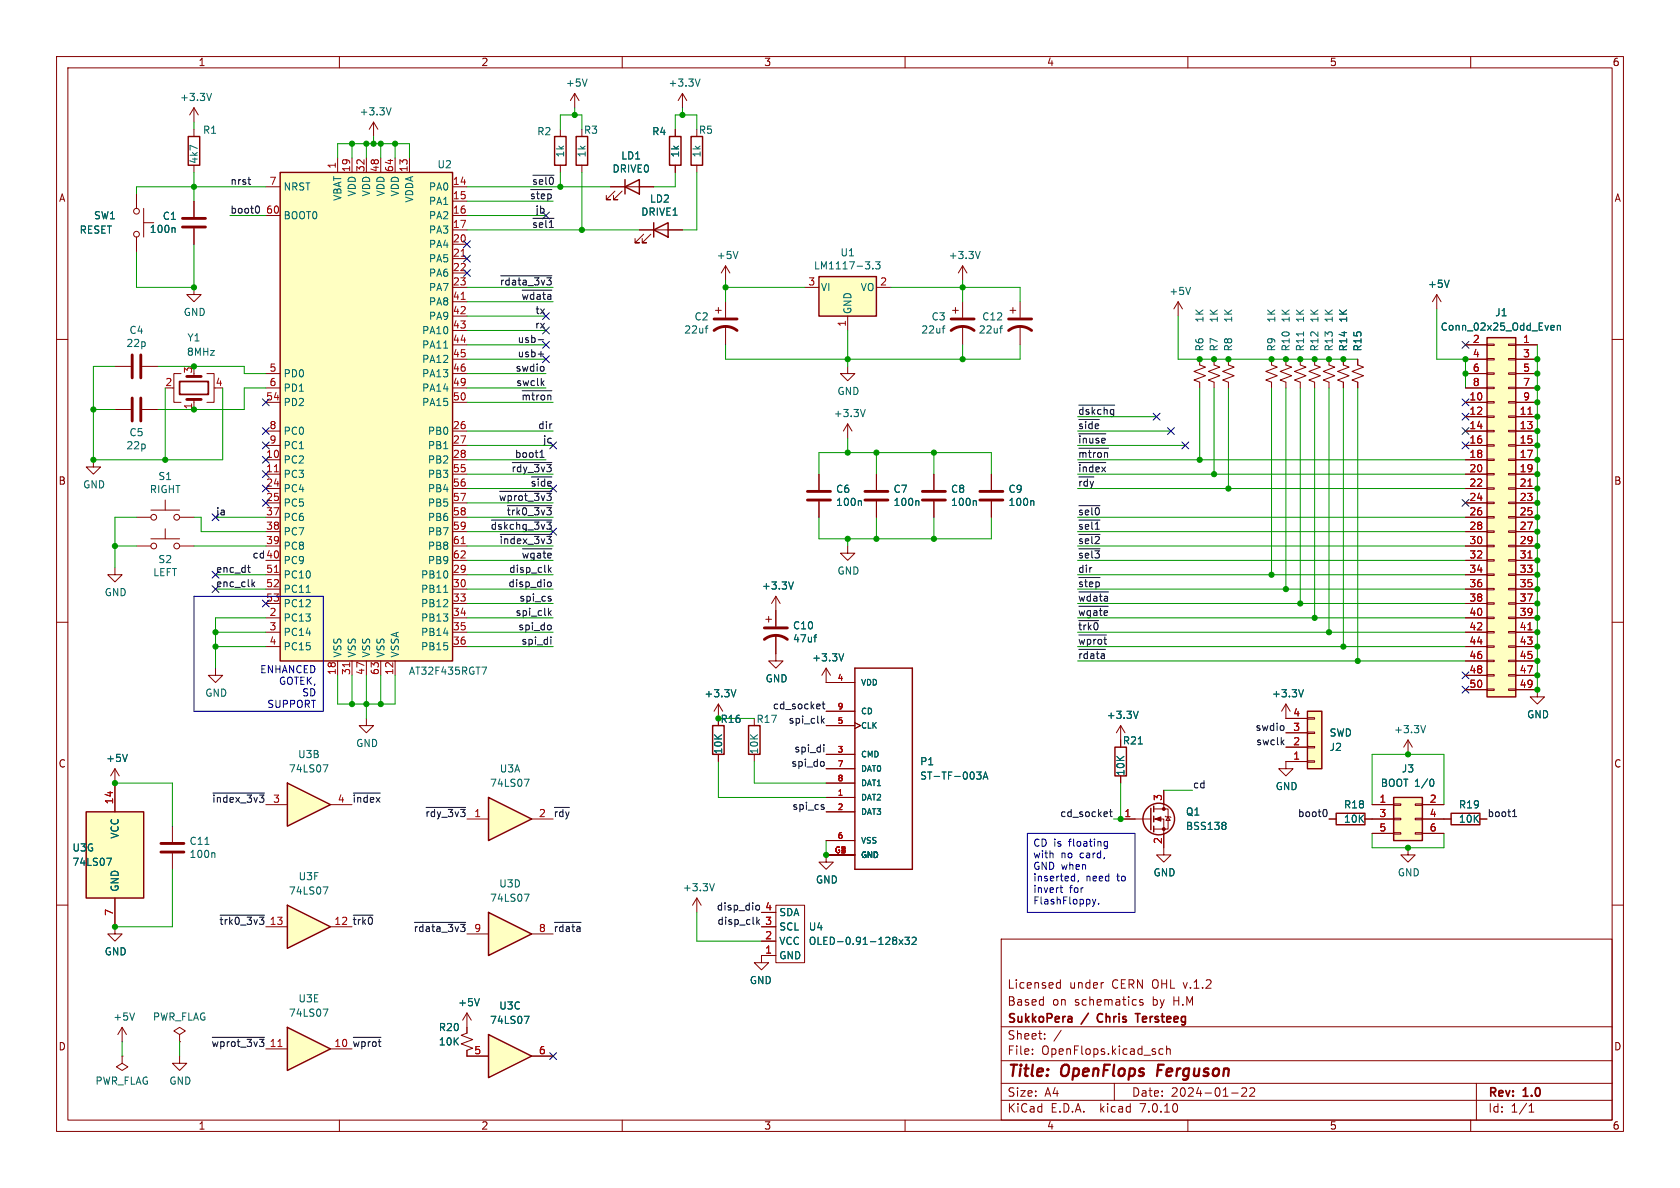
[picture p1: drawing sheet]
<svg xmlns="http://www.w3.org/2000/svg" width="297mm" height="210mm" viewBox="0 0 297 210" stroke-linecap="round" stroke-linejoin="round" font-family="sans-serif">
<g fill="none" stroke="#840000" stroke-width=".18">
<path d="M10 10h277v190h-277zM12 12h273v186h-273zM60 10v2M110 10v2M160 10v2M210 10v2M260 10v2M119.4 22.9v1.2M119.4 29.2v1.3M123.2 29.2v1.3M10 60h2M113 40.6h7.6"/>
<path d="M113.8 41.4l-1.5 1.5h.7h-.7v-.7M115.1 41.4l-1.6 1.5h.8h-.8v-.7M126.5 54.9h1M127 54.4v1M128.3 53.3v2.8M128.3 57.7v3.3M142.2 50.8h2.6M149.9 55.9v2.5M154.9 50.8h2.6M285 60h2M24.1 96.5h2.6M26.7 95.3h5"/>
<path d="M29.2 93.5v1.8M31.7 96.5h2.6M10 110h2M285 110h2M10 160h2M285 160h2M177 166h108v32h-108zM186.9 174.6h.6M186.9 173.8h.6M187.5 173.2v1.5M195 173.7h.1M202 176.8l-.3-.1-.2 .2v.2l.5 .2v.3h-.5"/>
<path d="M21.6 186.7v1.3l1 .6-1 .6-1-.6 1-.6M21.6 186.7h.1M21.6 181.6l-.8 1.3M21.6 181.6v2.6M21.6 181.6l.8 1.3M31.7 186.7v1.3h1.3l-1.3 1.2-1.2-1.2h1.2M31.7 182.9l1.1-.7-1.1-.6-1 .6 1 .7v1.3M31.7 184.2h.1M60 198v2M110 198v2M160 198v2M177 194.5h108"/>
<path d="M177 191.5h108M177 187.5h108M177 181.5h108M182.5 186.3v.1M182.5 185.5v.1M184.7 183.6v.1M184.7 182.8v.1M187.6 182.1l-1.3 2M197 191.5v3M205.6 185.5l-.4-.1-.3 .3v.4l.1 .2h.6M206.2 185.5l.3-.1 .3 .1 .1 .9M206.2 184.9v1.5"/>
<path d="M210 198v2M217.7 193.2h1.2M219.5 192.4l.6-.1 .2 .1 .1 .3-.9 1.1h.9M221 192.4l.5-.1 .2 .1 .1 .3-.9 1.1h.9M260 198v2M261 191.5v6.5M270.3 196.6h.9M270.3 195.5l.4-.4v1.5"/>
<circle cx="27.2" cy="96.5" r=".51"/>
<circle cx="31.2" cy="96.5" r=".51"/>
</g>
<path d="M204.8 188.2l-.3 2" fill="none" stroke="#840000" stroke-width=".4"/>
<path d="M189.4 179.8l.1 .9M194.1 179.4l-.1 .4 .1 .7M200.7 179.2h.9M201.1 179.2v1.5M189.5 180.6l-.2 .1M189.5 180l-.2 .1" fill="none" stroke="#840000" stroke-width=".3"/>
<path d="M115.6 39.4v2.5M118.4 24.1h2v5.1h-2zM122.2 24.1h2v5.1h-2zM115.6 40.6l2.5-1.2v2.5zM144.8 48.9h10.1v7h-10.1z" fill="none" stroke="#840000" stroke-width=".25"/>
<path d="M124.7 58h.4M125.1 57.6l-.2 .1M154.3 47.4v.1M154.8 46.3h.8l-.4 .5 .3 .1v.5l-.2 .1-.5-.1M23.8 179.1l-.4 1.2" fill="none" stroke="#006464" stroke-width=".18"/>
<path d="M126.2 58.4a3.3 3.3 0 0 1 4.1 0M126.2 56.4h4.1" fill="none" stroke="#840000" stroke-width=".51"/>
<path d="M144.8 48.9h10.1v7h-10.1z" fill="#ffffc2" stroke="#ffffc2" stroke-width=".18"/>
<path d="M50.8 181.6l7.6 3.8-7.6 3.8z" fill="#ffffc2"/>
<path d="M110.5 33l2.5-1.2v2.5zM110.5 31.8v2.5M50.8 181.6l7.6 3.8-7.6 3.8z" fill="none" stroke="#840000" stroke-width=".25"/>
<g fill="none" stroke="#840000" stroke-width=".18">
<path d="M107.9 33h7.7M108.7 33.8l-1.5 1.5h.7h-.7v-.8M110 33.8l-1.5 1.5h.7h-.7v-.8M34.3 50.8v1.3h1.3l-1.3 1.2-1.3-1.2h1.3M20.3 72.4h2.8M25.1 72.4h2.8M149.9 74.9l-.8 1.3M149.9 74.9v2.6M149.9 74.9l.7 1.3M16.5 81.3v1.3h1.3l-1.3 1.2-1.3-1.2h1.3M144.8 83.8v2.8M144.8 88.6v2.8"/>
<path d="M154.9 83.8v2.8M154.9 88.6v2.8M165.1 83.8v2.8M165.1 88.6v2.8M64.8 127v1.3h1.2l-1.2 1.2-1.3-1.2h1.3M47 185.4h3.8M58.4 185.4h3.8"/>
</g>
<path d="M49.1 185h.8" fill="none" stroke="#a90000" stroke-width=".18"/>
<path d="M153 72.4l-.5 1.3M152.1 88.5l.2 .2v.7M162.3 88.5l.1 .2v.7M172.4 88.5l.2 .2v.7M57.1 178.4h.9l-.6 1.2" fill="none" stroke="#006464" stroke-width=".18"/>
<path d="M23.4 70.4v4M24.9 70.4v4M142.7 88.4h4.1M142.7 86.9h4.1M152.9 88.4h4.1M152.9 86.9h4.1M163.1 88.4h4M163.1 86.9h4" fill="none" stroke="#840000" stroke-width=".51"/>
<path d="M86.4 182.9l7.6 3.8-7.6 3.8z" fill="#ffffc2"/>
<path d="M86.4 182.9l7.6 3.8-7.6 3.8z" fill="none" stroke="#840000" stroke-width=".25"/>
<path d="M120.6 16.5l-.7 1.3M120.6 16.5v2.6M120.6 16.5l.8 1.3M82.5 186.7h3.9M94 186.7h3.8" fill="none" stroke="#840000" stroke-width=".18"/>
<path d="M123.8 14l-.5 1.2M92.7 179.6h.8l-.5 1.3" fill="none" stroke="#006464" stroke-width=".18"/>
<path d="M86.4 141l7.6 3.8-7.6 3.8z" fill="#ffffc2"/>
<path d="M49.5 30.5h30.5v86.3h-30.5zM98 24.1h2.1v5.1h-2.1zM86.4 141l7.6 3.8-7.6 3.8z" fill="none" stroke="#840000" stroke-width=".25"/>
<g fill="none" stroke="#840000" stroke-width=".18">
<path d="M24.1 34.3v2.5M25.4 39.4h1.8M25.4 36.8v5.1M47 33h2.5M47 38.1h2.5M59.7 27.9v2.6M62.2 27.9v2.6M64.8 27.9v2.6M67.3 27.9v2.6M69.8 27.9v2.6M72.4 27.9v2.6M80 33h2.5"/>
<path d="M80 35.6h2.5M80 38.1h2.5M99.1 22.9v1.2M99.1 29.2v1.3M24.1 41.9v2.6M80 40.6h2.5M80 43.2h2.5M80 45.7h2.5M80 48.3h2.5M80 50.8h2.5M80 53.3h2.5M80 55.9h2.5"/>
<path d="M80 58.4h2.5M128.3 47l-.8 1.3M128.3 47v2.5M128.3 47l.7 1.3M47 76.2h2.5M47 78.7h2.5M47 66h2.5M47 68.6h2.5M47 71.1h2.5M80 76.2h2.5M80 78.7h2.5M80 61h2.5"/>
<path d="M80 63.5h2.5M80 66h2.5M80 68.6h2.5M80 71.1h2.5M149.9 64.8v1.2h1.2l-1.2 1.3-1.3-1.3h1.3M47 81.3h2.5M47 83.8h2.5M47 86.4h2.5M47 88.9h2.5M47 91.4h2.5M47 94h2.5M47 96.5h2.5"/>
<path d="M47 99.1h2.5M80 81.3h2.5M80 83.8h2.5M80 86.4h2.5M80 88.9h2.5M80 91.4h2.5M80 94h2.5M80 96.5h2.5M80 99.1h2.5M47 109.2h2.5M47 101.6h2.5M47 111.8h2.5"/>
<path d="M47 104.1h2.5M47 106.7h2.5M47 114.3h2.5M59.7 116.8v2.6M62.2 116.8v2.6M64.8 116.8v2.6M67.3 116.8v2.6M69.8 116.8v2.6M80 109.2h2.5M80 101.6h2.5M80 111.8h2.5M80 104.1h2.5"/>
<path d="M80 106.7h2.5M80 114.3h2.5M82.5 144.8h3.9M94 144.8h3.8"/>
<circle cx="24.1" cy="37.3" r=".51"/>
<circle cx="24.1" cy="41.4" r=".51"/>
</g>
<path d="M130.5 44.4l-.5 1.3M78.4 61.5h.8M54.1 104.7h.8M78.4 104.7h.8M85.2 117.9h.8l-.5 1.3M92.7 137.7h.8l-.5 1.3" fill="none" stroke="#006464" stroke-width=".18"/>
<path d="M49.5 30.5h30.5v86.3h-30.5z" fill="#ffffc2" stroke="#ffffc2" stroke-width=".18"/>
<path d="M81.5 45.3h.7M81.5 52.9h.7M48.5 83.4h.7M81.5 96.1h.7M48.5 101.2h.7M61.8 117.1v.8" fill="none" stroke="#a90000" stroke-width=".18"/>
<path d="M86.4 161.3l7.6 3.8-7.6 3.8z" fill="#ffffc2"/>
<path d="M101.9 24.1h2v5.1h-2zM86.4 161.3l7.6 3.8-7.6 3.8z" fill="none" stroke="#840000" stroke-width=".25"/>
<path d="M101.6 16.5l-.8 1.3M101.6 16.5v2.6M101.6 16.5l.8 1.3M102.9 29.2v1.3M20.3 135.9l-.7 1.3M20.3 135.9v2.5M20.3 135.9l.8 1.3M271.8 121.9v1.3h1.2l-1.2 1.3-1.3-1.3h1.3M82.5 165.1h3.9M94 165.1h3.8" fill="none" stroke="#840000" stroke-width=".18"/>
<path d="M103.8 14l-.4 1.2M22.5 133.3l-.4 1.3M92.7 158.1h.8l-.5 1.2" fill="none" stroke="#006464" stroke-width=".18"/>
<path d="M50.8 138.4l7.6 3.8-7.6 3.9z" fill="#ffffc2"/>
<path d="M33.3 24.1h2v5.1h-2zM262.9 59.7h5.1v63.5h-5.1zM50.8 138.4l7.6 3.8-7.6 3.9zM15.2 143.5h10.2v15.3h-10.2z" fill="none" stroke="#840000" stroke-width=".25"/>
<g fill="none" stroke="#840000" stroke-width=".18">
<path d="M34.3 19.1v2.5M34.3 19.1l-.8 1.2M34.3 19.1l.8 1.2M34.3 22.9v1.2M34.3 29.2v1.3M34.3 35.6v2.8M66 21.6l-.7 1.3M66 21.6v2.5M66 21.6l.8 1.3M34.3 40.4v2.8M20.3 64.8h2.8M25.1 64.8h2.8"/>
<path d="M30.5 68.6h.2M32 66h-1.3v5.1h1.3M34.3 70.6v1.8M36.6 66h1.2v5.1h-1.2M259.1 61h3.8M259.1 71.1h3.8M259.1 73.7h3.8M259.1 76.2h3.8M259.1 78.7h3.8M259.1 63.5h3.8M259.1 66h3.8M259.1 68.6h3.8"/>
<path d="M262.9 78.6h1.3v.3h-1.3zM262.9 76.1h1.3v.2h-1.3zM262.9 73.5h1.3v.3h-1.3zM262.9 71h1.3v.2h-1.3zM262.9 68.5h1.3v.2h-1.3zM262.9 65.9h1.3v.3h-1.3zM262.9 63.4h1.3v.2h-1.3zM262.9 60.8h1.3v.3h-1.3zM266.7 78.6h1.3v.3h-1.3zM266.7 76.1h1.3v.2h-1.3zM266.7 73.5h1.3v.3h-1.3zM266.7 71h1.3v.2h-1.3z"/>
<path d="M266.7 68.5h1.3v.2h-1.3zM266.7 65.9h1.3v.3h-1.3zM266.7 63.4h1.3v.2h-1.3zM266.7 60.8h1.3v.3h-1.3zM268 61h3.8M268 71.1h3.8M268 73.7h3.8M268 76.2h3.8M268 78.7h3.8M268 63.5h3.8M268 66h3.8M268 68.6h3.8"/>
<path d="M259.1 81.3h3.8M259.1 83.8h3.8M259.1 86.4h3.8M259.1 88.9h3.8M259.1 91.4h3.8M259.1 94h3.8M259.1 96.5h3.8M259.1 99.1h3.8M262.9 98.9h1.3v.3h-1.3zM262.9 96.4h1.3v.2h-1.3zM262.9 93.9h1.3v.2h-1.3zM262.9 91.3h1.3v.3h-1.3z"/>
<path d="M262.9 88.8h1.3v.2h-1.3zM262.9 86.2h1.3v.3h-1.3zM262.9 83.7h1.3v.2h-1.3zM262.9 81.2h1.3v.2h-1.3zM266.7 98.9h1.3v.3h-1.3zM266.7 96.4h1.3v.2h-1.3zM266.7 93.9h1.3v.2h-1.3zM266.7 91.3h1.3v.3h-1.3zM266.7 88.8h1.3v.2h-1.3zM266.7 86.2h1.3v.3h-1.3zM266.7 83.7h1.3v.2h-1.3zM266.7 81.2h1.3v.2h-1.3z"/>
<path d="M268 81.3h3.8M268 83.8h3.8M268 86.4h3.8M268 88.9h3.8M268 91.4h3.8M268 94h3.8M268 96.5h3.8M268 99.1h3.8M38.1 118.1v1.3h1.3l-1.3 1.3-1.3-1.3h1.3M259.1 101.6h3.8M259.1 104.1h3.8M259.1 106.7h3.8"/>
<path d="M259.1 109.2h3.8M259.1 111.8h3.8M259.1 114.3h3.8M259.1 116.8h3.8M259.1 119.4h3.8M262.9 119.3h1.3v.2h-1.3zM262.9 116.7h1.3v.3h-1.3zM262.9 114.2h1.3v.2h-1.3zM262.9 111.6h1.3v.3h-1.3zM262.9 109.1h1.3v.2h-1.3zM262.9 106.6h1.3v.2h-1.3zM262.9 104h1.3v.3h-1.3z"/>
<path d="M262.9 101.5h1.3v.2h-1.3zM266.7 119.3h1.3v.2h-1.3zM266.7 116.7h1.3v.3h-1.3zM266.7 114.2h1.3v.2h-1.3zM266.7 111.6h1.3v.3h-1.3zM266.7 109.1h1.3v.2h-1.3zM266.7 106.6h1.3v.2h-1.3zM266.7 104h1.3v.3h-1.3zM266.7 101.5h1.3v.2h-1.3zM268 101.6h3.8M268 104.1h3.8M268 106.7h3.8"/>
<path d="M268 109.2h3.8M268 111.8h3.8M268 114.3h3.8M268 116.8h3.8M268 119.4h3.8M20.3 138.4v5.1M259.1 121.9h3.8M262.9 121.8h1.3v.2h-1.3zM266.7 121.8h1.3v.2h-1.3zM268 121.9h3.8M20.3 158.8v6.3h1.3l-1.3 1.3-1.3-1.3h1.3M30.5 146.1v2.7"/>
<path d="M30.5 150.9v2.8M47 142.2h3.8M58.4 142.2h3.8M82.5 179.1v3.5l-1 .4 2.1 .8-2.1 .7 2.1 .8-1.1 .4v1M82.5 179.1l-.7 1.2M82.5 179.1l.8 1.2"/>
</g>
<path d="M37.4 16.5l-.4 1.3M69.1 19l-.4 1.3M30.8 40.2l.2 .2v.7M274.4 57.5l.3 .1 .1 .2-.6 .1M274.7 58.3l-.3 .1M275.3 57.6l.2-.1 .3 .1 .1 .8M275.3 57.5v.9M57.1 135.2h.9l-.6 1.3M18.9 151.7h.8l-.5 1.3M36.2 149.3h.8M37.8 150.7l.2 .2v.7M84.7 176.5l-.4 1.3" fill="none" stroke="#006464" stroke-width=".18"/>
<g fill="#ffffc2" stroke="#ffffc2" stroke-width=".18">
<path d="M262.9 59.7h5.1v63.5h-5.1z"/>
<path d="M15.2 143.5h10.2v15.3h-10.2z"/>
</g>
<path d="M270.1 73.2h.7M270.1 85.9h.7M270.1 98.6h.7M270.1 111.3h.7" fill="none" stroke="#a90000" stroke-width=".18"/>
<path d="M31.7 67.4h5.1v2.3h-5.1z" fill="none" stroke="#840000" stroke-width=".3"/>
<path d="M32.3 38.6h4M32.3 40.1h4M23.4 62.7v4.1M24.9 62.7v4.1M33 70.6h2.6M33 66.5h2.6M28.4 150.6h4.1M28.4 149.1h4.1" fill="none" stroke="#840000" stroke-width=".51"/>
<path d="M50.8 160l7.6 3.8-7.6 3.8z" fill="#ffffc2"/>
<g fill="none" stroke="#840000" stroke-width=".25">
<path d="M151.1 118.1h10.2v35.6h-10.2zM126 128.3h2v5.1h-2zM132.3 128.3h2.1v5.1h-2.1zM197.1 132.1h2v5.1h-2zM231.1 125.7h2.6v10.2h-2.6zM203.5 142.9v3.8M204 142.5v1M204 144.3v1M204 146.1v1M236.2 143.8h5.1v2h-5.1zM246.4 141h5.1v7.6h-5.1zM256.5 143.8h5.1v2h-5.1z"/>
<path d="M50.8 160l7.6 3.8-7.6 3.8z"/>
<circle cx="204.9" cy="144.8" r="2.79"/>
</g>
<g fill="none" stroke="#840000" stroke-width=".18">
<path d="M24.1 34.3v2.5M34.3 35.6v2.8M107.9 33h2.6M113 33h2.6M119.4 22.9v1.2M119.4 29.2v1.3M24.1 41.9v2.6M34.3 40.4v2.8M113 40.6h2.6M118.1 40.6h2.5M168.4 54.9h1M168.9 54.4v1"/>
<path d="M170.2 47v2.5M170.2 53.3v2.8M170.2 57.7v3.3M170.2 47l-.8 1.3M170.2 47l.7 1.3M178.6 54.9h1M179.1 54.4v1M180.3 53.3v2.8M180.3 57.7v3.3M208.3 53.3l-.8 1.3M208.3 53.3v2.6M208.3 53.3l.7 1.3"/>
<path d="M254 52.1l-.8 1.2M254 52.1v2.5M254 52.1l.8 1.2M212.1 63.5v1l1 .4-2 .8 2 .7-2 .8 1 .4v1M214.6 63.5v1l1 .4-2 .8 2 .7-2 .8 1 .4v1M217.2 63.5v1l1 .4-2 .8 2 .7-2 .8 1 .4v1M224.8 63.5v1l1 .4-2 .8 2 .7-2 .8 1 .4v1M227.3 63.5v1l1 .4-2 .8 2 .7-2 .8 1 .4v1M229.9 63.5v1l1 .4-2 .8 2 .7-2 .8 1 .4v1M232.4 63.5v1l1 .4-2 .8 2 .7-2 .8 1 .4v1M234.9 63.5v1l1.1 .4-2.1 .8 2.1 .7-2.1 .8 1 .4v1M237.5 63.5v1l1 .4-2 .8 2 .7-2 .8 1 .4v1"/>
<path d="M240 63.5v1l1 .4-2 .8 2 .7-2 .8 1 .4v1M259.1 61h3.8M259.1 71.1h3.8M259.1 73.7h3.8M259.1 76.2h3.8M259.1 78.7h3.8M259.1 63.5h3.8M259.1 66h3.8M259.1 68.6h3.8M268 61h3.8M268 71.1h3.8M268 73.7h3.8"/>
<path d="M268 76.2h3.8M268 78.7h3.8M268 63.5h3.8M268 66h3.8M268 68.6h3.8M24.1 91.4h2.6M26.7 90.2h5M29.2 88.4v1.8M31.7 91.4h2.6M144.8 83.8v2.8M144.8 88.6v2.8M149.9 96.5v1.3h1.2l-1.2 1.3-1.3-1.3h1.3"/>
<path d="M154.9 83.8v2.8M154.9 88.6v2.8M165.1 83.8v2.8M165.1 88.6v2.8M175.3 83.8v2.8M175.3 88.6v2.8M259.1 91.4h3.8M259.1 81.3h3.8M259.1 83.8h3.8M259.1 86.4h3.8M259.1 88.9h3.8M259.1 94h3.8"/>
<path d="M259.1 96.5h3.8M259.1 99.1h3.8M268 91.4h3.8M268 81.3h3.8M268 83.8h3.8M268 86.4h3.8M268 88.9h3.8M268 94h3.8M268 96.5h3.8M268 99.1h3.8M20.3 100.3v1.3h1.3l-1.3 1.3-1.3-1.3h1.3M135.4 109.5h1"/>
<path d="M135.9 109v1M137.2 112.3v4.5h1.2l-1.2 1.3-1.3-1.3h1.3M137.2 105.4v5.3M137.2 105.4l-.8 1.3M137.2 105.4l.7 1.3M146 118.1l-.7 1.3M146 118.1v2.6h5.1M146 118.1l.8 1.3M259.1 101.6h3.8M259.1 104.1h3.8M259.1 106.7h3.8M259.1 109.2h3.8"/>
<path d="M259.1 111.8h3.8M259.1 114.3h3.8M259.1 116.8h3.8M259.1 119.4h3.8M268 101.6h3.8M268 104.1h3.8M268 106.7h3.8M268 109.2h3.8M268 111.8h3.8M268 114.3h3.8M268 116.8h3.8M268 119.4h3.8"/>
<path d="M20.3 138.4v5.1M127 124.5v2.5M127 133.4v1.2M127 124.5l-.8 1.2M127 124.5l.8 1.2M133.3 133.4v1.2M146 133.4h5.1M146 128.3h5.1M146 135.9h5.1M146 138.4h5.1M146 125.7h5.1M151.1 127.8l1 .5-1 .5"/>
<path d="M198.1 128.3v2.5M198.1 137.2v1.2M198.1 128.3l-.7 1.2M198.1 128.3l.8 1.2M205.7 139.7v3.3M227.3 124.5v2.5h3.8M227.3 124.5l-.7 1.2M227.3 124.5l.8 1.2M227.3 132.1h3.8M227.3 129.5h3.8M231.1 126.9h1.3v.2h-1.3zM231.1 129.4h1.3v.3h-1.3z"/>
<path d="M231.1 132h1.3v.2h-1.3zM231.1 134.5h1.3v.2h-1.3zM231.1 134.6h-3.8v1.3h1.3l-1.3 1.3-1.2-1.3h1.2M248.9 130.8l-.7 1.3M248.9 130.8v2.6M248.9 130.8l.8 1.3M259.1 121.9h3.8M268 121.9h3.8M20.3 158.8v5M123.2 158.8l-.8 1.2M123.2 158.8v2.5M123.2 158.8l.8 1.2"/>
<path d="M146 141h5.1M146 143.5h5.1M146 148.6h5.1M151.1 151.1h-5.1v1.3h1.3l-1.3 1.3-1.2-1.3h1.2M198.1 144.8h5.4M204 144.8h1.7v6.3h1.3l-1.3 1.3-1.2-1.3h1.2M204 143h2.5v3.6h-2.5M206 144.3l.1 .1h.8l.1 .1M206.5 144.4l.4 .6h-.8zM234.9 144.8h1.3M241.3 144.8h5.1M242.6 142.2h3.8"/>
<path d="M242.6 147.3h3.8M246.4 147.2h1.2v.2h-1.2zM246.4 144.7h1.2v.2h-1.2zM246.4 142.1h1.2v.3h-1.2zM248.9 149.9v1.2h1.3l-1.3 1.3-1.3-1.3h1.3M250.2 147.2h1.3v.2h-1.3zM250.2 144.7h1.3v.2h-1.3zM250.2 142.1h1.3v.3h-1.3zM251.5 142.2h3.8M251.5 144.8h5M251.5 147.3h3.8M261.6 144.8h1.3"/>
<path d="M47 163.8h3.8M58.4 163.8h3.8M134.6 163.8h2.6M134.6 166.4h2.6M134.6 161.3h2.6M137.2 160h5v10.2h-5zM137.2 168.9h-2.6v1.3h-1.3l1.3 1.3 1.3-1.3h-1.3M82.5 181.6v1M82.5 185.7v1h3.9M94 186.7h3.8"/>
<circle cx="27.2" cy="91.4" r=".51"/>
<circle cx="31.2" cy="91.4" r=".51"/>
</g>
<g fill="none" stroke="#006464" stroke-width=".18">
<path d="M30.8 40.2l.2 .2v.7M166.6 58h.5M167.1 57.6l-.3 .1M173.3 44.4l-.4 1.3M176.7 58h.5M177.2 57.6l-.2 .1M210.5 50.8l-.4 1.3M230.4 58.7v.7M256.2 49.5l-.4 1.3M274.4 57.5l.3 .1 .1 .2-.6 .1M274.7 58.3l-.3 .1M275.3 57.6l.2-.1 .3 .1 .1 .8"/>
<path d="M275.3 57.5v.9M152.1 88.5l.2 .2v.7M162.3 88.5l.1 .2v.7M172.4 88.5l.2 .2v.7M182.6 88.5l.2 .2v.7M140.3 102.9l-.5 1.2M143.9 112.6h.5M144.4 112.2l-.3 .1M149.2 115.6l-.5 1.2M22.5 133.3l-.4 1.3M130.1 121.9l-.4 1.3M172.6 136.5h.8l-.4 .5 .4 .1v.4l-.2 .2h-.4"/>
<path d="M173.8 137.7l.4-1.2 .4 1.2M173.9 137.4h.6M201.2 125.7l-.4 1.3M201.2 131.5h.8M230.4 121.9l-.4 1.3M252 128.3l-.4 1.2M253.1 137.7a.68 .68 0 0 1 .4 .7 .68 .68 0 0 1-.4 .6M18.9 151.7h.8l-.5 1.3M57.1 156.8h.9l-.6 1.3M126.3 156.2l-.4 1.3M216.5 145.4l.2 .2-.2 .3 .2 .2v.3l-.2 .2M84.7 176.5l-.4 1.3"/>
<path d="M92.7 179.6h.8l-.5 1.3M159 166.1l.6 .8M159.6 166.1l-.6 .8M160 165.7h.8l-.5 .5 .4 .1v.5l-.2 .1-.5-.1M161.2 165.8l.5-.1 .3 .3-.8 .9h.8"/>
</g>
<path d="M168.1 58.4a3.3 3.3 0 0 1 4.1 0M168.1 56.4h4.1M178.3 58.4a3.3 3.3 0 0 1 4.1 0M178.3 56.4h4.1M173.2 88.4h4.1M173.2 86.9h4.1M135.1 113a3.3 3.3 0 0 1 4.1 0M135.1 111h4.1" fill="none" stroke="#840000" stroke-width=".51"/>
<g fill="#ffffc2" stroke="#ffffc2" stroke-width=".18">
<path d="M246.4 141h5.1v7.6h-5.1z"/>
<path d="M231.1 125.7h2.6v10.2h-2.6z"/>
</g>
<g fill="#840000" stroke="#840000" stroke-width=".18">
<path d="M204.2 144.8l1-.4v.8z"/>
<circle cx="205.7" cy="146.6" r=".25"/>
<circle cx="205.7" cy="143" r=".25"/>
</g>
<g fill="none" stroke="#0f0f0f" stroke-width=".18">
<path d="M43.8 31.7h.5M44.1 32.5l.2 .1M45.6 36.4a.79 .79 0 0 1 0 1.3M93.8 33.5h3.8M94.2 31h3.7M94.2 38.6h3.7M88.5 48.8h9.1M92.3 51.3h5.3M92.3 69.1h5.3M95.1 60.1h1M95.1 62.6h1M95.6 79.9l.2-.3v1.3"/>
<path d="M95.8 67.7l.4 .5M96.1 64.9v.6M96.2 67.3l-.5 .5M190.7 71.6h6.4M190.7 74.2h3.6M190.7 76.7h4.8M190.7 79.2h5.3M86.9 91.9h10.7M88.3 86.9h9.3M88.4 94.5h9.2M89.7 89.4h7.9M90.6 81.8h7"/>
<path d="M92.4 97h5.2M93.9 84.3h3.7M95.5 80.9h.7M97 99.9v1.3M190.7 91.9h3.8M190.7 97h3.8M190.7 94.5h3.8M190.7 81.8h4.8M190.7 89.4h3.8M43.8 100.3h.4M43.9 101l.3 .2M44.7 103.2l.3 .5"/>
<path d="M45 102.9l-.4 .5M96.9 102.9h.3l.2 .2v.5l-.2 .1h-.3M97.1 100.7l.3 .5M97.1 108.3l.3 .5M97.2 110.5l.2 .2v.4l-.2 .2M97.3 105.8l.1 .2-.1 .3M97.3 105.4l.1 .1M97.4 112.6v.1M97.4 113v.9M97.4 100.3l-.4 .5M97.4 107.9l-.4 .5M190.7 112.3h4.9"/>
<path d="M190.7 107.2h5.2M190.7 104.6h5.3M190.7 109.7h3.5M190.7 114.8h4.7M190.7 102.1h3.8M145.3 124.5h.5M145.3 127.4l.4 .4M145.5 134.6l.2 .3v.3l-.2 .3M145.5 124v1.1l.3 .2M145.6 131.7v.1M145.6 132.1v.8M145.7 127l-.5 .5"/>
<path d="M226.6 131.2l.4 .5M226.9 128.4v.6M227 130.8l-.5 .5M37.6 140.2h9.2M62.5 140.2h4.7M75.3 142.7h7M145.5 142.7l.2 .1-.2 .3M145.5 142.2l.1 .1M196.1 143.5h.5M196.3 143.1v1.1l.3 .2M234.3 143.1a.79 .79 0 0 1 0 1.3M267.4 144.4h.7"/>
<path d="M267.5 143.4l.3-.3v1.3M38.9 161.8h7.9M62.5 161.8h3.5M73.3 163.1h9M98 163.1h4.7M133.7 160.1l.3-.1 .3 .3-.1 .4-.2 .2-.3-.1M133.8 162.1v1.3M133.9 162.9l.4 .5M134.3 162.6l-.5 .4M37.5 183.4h9.3M62.5 183.4h4.8"/>
</g>
<g fill="none" stroke="#0000c2" stroke-width=".18">
<path d="M34.3 105.4h22.8v20.3h-22.8zM181.6 147.3h19.1v14h-19.1zM187.6 156.5v1.1l.3 .2M189.6 154.9h.4M190 154.5v1.2M190 155.7h-.4M190.6 155.7l-.1 .2M193.1 159l.3 .8M193.4 159.8l-.3 .4M193.7 159l-.3 .8M194.2 159.7v.1M195.2 149.5l.2 .1 .4-.1"/>
<path d="M195.8 148.7v1.1l-.3 .2h-.3M195.8 148.8l-.4-.1-.2 .2"/>
</g>
<g fill="none" stroke="#009600" stroke-width=".18">
<path d="M101.6 19.1v1.2M120.6 19.1v1.2M34.3 21.6v1.3M34.3 30.5v5.1M40.6 38.1h6.4M47 33h-22.9v1.3M59.7 27.9v-2.5h12.7v2.5M62.2 25.4v2.5M64.8 25.4v2.5M66 24.1v1.3M67.3 25.4v2.5M69.8 25.4v2.5"/>
<path d="M82.5 33h25.4M82.5 35.6h15.3M82.5 38.1h14M99.1 22.9v-2.6h3.8v2.6M99.1 30.5v2.5M102.9 30.5v10.1M119.4 30.5v2.5h-3.8M119.4 22.9v-2.6h3.8v2.6M123.2 30.5v10.1h-2.6M34.3 43.2v7.6h-10.2v-6.3M82.5 58.4h14M82.5 40.6h30.5"/>
<path d="M82.5 50.8h15.3M82.5 53.3h15.3M82.5 55.9h14M128.3 50.8h13.9M128.3 49.5v3.8M149.9 58.4v6.4M157.5 50.8h22.8v2.5M170.2 49.5v3.8M208.3 55.9v7.6h31.7M254 54.6v8.9h5.1v5.1M16.5 72.4h3.8M20.3 64.8h-3.8v16.5h22.9v-12.7"/>
<path d="M27.9 64.8h15.3v1.2h3.8M29.2 68.6v12.7M47 68.6h-3.8v3.8h-15.3M82.5 63.5h14M82.5 68.6h14M82.5 76.2h15.3M82.5 71.1h15.3M82.5 78.7h15.3M82.5 61h14M82.5 66h14M128.3 61v2.5h52v-2.5M149.9 77.5v2.5"/>
<path d="M170.2 61v2.5M190.5 76.2h16.5M190.5 78.7h19M190.5 73.7h14M212.1 68.6v12.7M214.6 68.6v15.2M217.2 68.6v17.8M224.8 68.6v33M227.3 68.6v35.5M229.9 68.6v38.1M232.4 68.6v40.6M234.9 68.6v43.2"/>
<path d="M237.5 68.6v45.7M240 68.6v48.2M271.8 61v60.9M20.3 96.5h3.8M24.1 91.4h-3.8v8.9M34.3 91.4h1.3v2.6h11.4M34.3 96.5h12.7M38.1 91.4h8.9M82.5 83.8h15.3M82.5 81.3h14M82.5 88.9h15.3M82.5 86.4h15.3"/>
<path d="M82.5 91.4h15.3M82.5 99.1h15.3M82.5 94h15.3M82.5 96.5h15.3M144.8 83.8v-3.8h30.5v3.8M144.8 91.4v3.9h30.5v-3.9M149.9 95.3v1.2M154.9 80v3.8M154.9 91.4v3.9M165.1 80v3.8M165.1 91.4v3.9M190.5 83.8h68.6"/>
<path d="M190.5 81.3h68.6M190.5 86.4h68.6M190.5 91.4h68.6M190.5 99.1h68.6M190.5 94h68.6M190.5 96.5h68.6M38.1 111.8h8.9M38.1 104.1h8.9M38.1 114.3h8.9M38.1 101.6h8.9M47 109.2h-8.9v8.9M59.7 119.4v5.1h10.1v-5.1"/>
<path d="M62.2 119.4v5.1M64.8 119.4v7.6M67.3 119.4v5.1M82.5 111.8h15.3M82.5 109.2h15.3M82.5 106.7h15.3M82.5 104.1h15.3M82.5 114.3h15.3M82.5 101.6h15.3M190.5 111.8h68.6M190.5 109.2h68.6M190.5 106.7h68.6"/>
<path d="M190.5 104.1h68.6M190.5 114.3h68.6M190.5 101.6h68.6M190.5 116.8h68.6M20.3 138.4h10.2v7.7M127 134.6v6.4h19M127 127h6.3M133.3 134.6v3.8h12.7M198.1 138.4v6.4h-1.3M205.7 139.7h5.1M30.5 153.7v10.1h-10.2M146 148.6v2.5"/>
<path d="M242.6 142.2v-8.8h12.7v8.8M242.6 147.3v2.6h12.7v-2.6M123.2 161.3v5.1h11.4M21.6 184.2v2.5M31.7 184.2v2.5"/>
</g>
<g fill="none" stroke="#000084" stroke-width=".18">
<path d="M95.9 37.5l1.2 1.2M97.1 37.5l-1.2 1.2M81.9 42.6l1.3 1.2M81.9 45.1l1.3 1.2M81.9 47.7l1.3 1.2M83.2 47.7l-1.3 1.2M83.2 45.1l-1.3 1.2M83.2 42.6l-1.3 1.2M95.9 55.3l1.2 1.2M95.9 57.8l1.2 1.2M97.1 55.3l-1.2 1.2M97.1 57.8l-1.2 1.2"/>
<path d="M46.4 75.6l1.2 1.2M46.4 70.5l1.2 1.2M46.4 78.1l1.2 1.2M47.6 75.6l-1.2 1.2M47.6 70.5l-1.2 1.2M47.6 78.1l-1.2 1.2M95.9 60.4l1.2 1.2M95.9 62.9l1.2 1.2M97.1 60.4l-1.2 1.2M97.1 62.9l-1.2 1.2M97.2 78.1l1.2 1.2M98.4 78.1l-1.2 1.2"/>
<path d="M203.9 73.1l1.2 1.2M205.1 73.1l-1.2 1.2M206.4 75.6l1.2 1.2M207.6 75.6l-1.2 1.2M208.9 78.1l1.3 1.2M210.2 78.1l-1.3 1.2M258.5 78.1l1.2 1.2M258.5 73.1l1.2 1.2M258.5 75.6l1.2 1.2M258.5 70.5l1.2 1.2M258.5 60.4l1.2 1.2M259.7 78.1l-1.2 1.2"/>
<path d="M259.7 73.1l-1.2 1.2M259.7 75.6l-1.2 1.2M259.7 70.5l-1.2 1.2M259.7 60.4l-1.2 1.2M46.4 88.3l1.2 1.2M46.4 83.2l1.2 1.2M46.4 80.7l1.2 1.2M46.4 85.8l1.2 1.2M47.6 88.3l-1.2 1.2M47.6 83.2l-1.2 1.2M47.6 80.7l-1.2 1.2M47.6 85.8l-1.2 1.2"/>
<path d="M258.5 88.3l1.2 1.2M259.7 88.3l-1.2 1.2M37.5 101l1.2 1.2M37.5 103.5l1.2 1.2M38.7 101l-1.2 1.2M38.7 103.5l-1.2 1.2M46.4 106.1l1.2 1.2M47.6 106.1l-1.2 1.2M258.5 118.8l1.2 1.2M259.7 118.8l-1.2 1.2M258.5 121.3l1.2 1.2M259.7 121.3l-1.2 1.2"/>
<path d="M97.2 186.1l1.2 1.2M98.4 186.1l-1.2 1.2"/>
</g>
<path d="M270.1 73.2h.7M270.1 85.9h.7M270.1 98.6h.7M270.1 111.3h.7" fill="none" stroke="#a90000" stroke-width=".18"/>
<g fill="#009600" stroke="#009600" stroke-width=".18">
<circle cx="69.8" cy="25.4" r=".46"/>
<circle cx="62.2" cy="124.5" r=".46"/>
<circle cx="20.3" cy="138.4" r=".46"/>
<circle cx="20.3" cy="163.8" r=".46"/>
<circle cx="16.5" cy="81.3" r=".46"/>
<circle cx="16.5" cy="72.4" r=".46"/>
<circle cx="29.2" cy="81.3" r=".46"/>
<circle cx="34.3" cy="72.4" r=".46"/>
<circle cx="34.3" cy="50.8" r=".46"/>
<circle cx="34.3" cy="64.8" r=".46"/>
<circle cx="34.3" cy="33" r=".46"/>
<circle cx="38.1" cy="114.3" r=".46"/>
<circle cx="38.1" cy="111.8" r=".46"/>
<circle cx="20.3" cy="96.5" r=".46"/>
<circle cx="64.8" cy="25.4" r=".46"/>
<circle cx="62.2" cy="25.4" r=".46"/>
<circle cx="67.3" cy="25.4" r=".46"/>
<circle cx="66" cy="25.4" r=".46"/>
<circle cx="102.9" cy="40.6" r=".46"/>
<circle cx="120.6" cy="20.3" r=".46"/>
<circle cx="101.6" cy="20.3" r=".46"/>
<circle cx="64.8" cy="124.5" r=".46"/>
<circle cx="67.3" cy="124.5" r=".46"/>
<circle cx="224.8" cy="101.6" r=".46"/>
<circle cx="271.8" cy="94" r=".46"/>
<circle cx="271.8" cy="91.4" r=".46"/>
<circle cx="271.8" cy="88.9" r=".46"/>
<circle cx="271.8" cy="114.3" r=".46"/>
<circle cx="271.8" cy="109.2" r=".46"/>
<circle cx="271.8" cy="116.8" r=".46"/>
<circle cx="271.8" cy="111.8" r=".46"/>
<circle cx="271.8" cy="106.7" r=".46"/>
<circle cx="271.8" cy="121.9" r=".46"/>
<circle cx="271.8" cy="119.4" r=".46"/>
<circle cx="271.8" cy="96.5" r=".46"/>
<circle cx="271.8" cy="101.6" r=".46"/>
<circle cx="271.8" cy="99.1" r=".46"/>
<circle cx="271.8" cy="104.1" r=".46"/>
<circle cx="165.1" cy="80" r=".46"/>
<circle cx="149.9" cy="63.5" r=".46"/>
<circle cx="128.3" cy="50.8" r=".46"/>
<circle cx="170.2" cy="50.8" r=".46"/>
<circle cx="198.1" cy="144.8" r=".46"/>
<circle cx="217.2" cy="86.4" r=".46"/>
<circle cx="165.1" cy="95.3" r=".46"/>
<circle cx="214.6" cy="83.8" r=".46"/>
<circle cx="234.9" cy="63.5" r=".46"/>
<circle cx="212.1" cy="81.3" r=".46"/>
<circle cx="224.8" cy="63.5" r=".46"/>
<circle cx="232.4" cy="63.5" r=".46"/>
<circle cx="229.9" cy="63.5" r=".46"/>
<circle cx="227.3" cy="63.5" r=".46"/>
<circle cx="170.2" cy="63.5" r=".46"/>
<circle cx="271.8" cy="86.4" r=".46"/>
<circle cx="271.8" cy="83.8" r=".46"/>
<circle cx="271.8" cy="81.3" r=".46"/>
<circle cx="271.8" cy="73.7" r=".46"/>
<circle cx="271.8" cy="71.1" r=".46"/>
<circle cx="271.8" cy="68.6" r=".46"/>
<circle cx="259.1" cy="66" r=".46"/>
<circle cx="259.1" cy="63.5" r=".46"/>
<circle cx="237.5" cy="63.5" r=".46"/>
<circle cx="271.8" cy="76.2" r=".46"/>
<circle cx="271.8" cy="78.7" r=".46"/>
<circle cx="271.8" cy="66" r=".46"/>
<circle cx="271.8" cy="63.5" r=".46"/>
<circle cx="154.9" cy="95.3" r=".46"/>
<circle cx="149.9" cy="80" r=".46"/>
<circle cx="149.9" cy="95.3" r=".46"/>
<circle cx="154.9" cy="80" r=".46"/>
<circle cx="146" cy="151.1" r=".46"/>
<circle cx="127" cy="127" r=".46"/>
<circle cx="237.5" cy="114.3" r=".46"/>
<circle cx="248.9" cy="133.4" r=".46"/>
<circle cx="240" cy="116.8" r=".46"/>
<circle cx="229.9" cy="106.7" r=".46"/>
<circle cx="234.9" cy="111.8" r=".46"/>
<circle cx="232.4" cy="109.2" r=".46"/>
<circle cx="227.3" cy="104.1" r=".46"/>
<circle cx="248.9" cy="149.9" r=".46"/>
<circle cx="212.1" cy="63.5" r=".46"/>
<circle cx="217.2" cy="63.5" r=".46"/>
<circle cx="214.6" cy="63.5" r=".46"/>
</g>
<g font-size="2.8" fill="#840000">
<text x="178" y="190.9">Title:</text>
<text x="187.7" y="190.9">OpenFlops</text>
<text x="205.4" y="190.9">Ferguson</text>
</g>
<g font-size="2.1" fill="#840000">
<text x="178" y="178">Based</text>
<text x="178" y="175">Licensed</text>
<text x="186" y="178">on</text>
<text x="189" y="175">under</text>
<text x="190" y="178">schematics</text>
<text x="196.6" y="175">CERN OHL v.1.2</text>
<text x="203.9" y="178">by</text>
<text x="207.7" y="178">H.M</text>
<text x="178" y="184">Sheet:</text>
<text x="178" y="181.2">SukkoPera</text>
<text x="191.4" y="181.2">/</text>
<text x="194.7" y="181.2">Chris</text>
<text x="202.2" y="181.2">Tersteeg</text>
<text x="178" y="186.7">File:</text>
<text x="184.1" y="186.7">OpenFlops.kicad_sch</text>
<text x="178" y="196.9">KiCad</text>
<text x="178" y="194.1">Size:</text>
<text x="184.7" y="194.1">A4</text>
<text x="185.7" y="196.9">E.D.A.</text>
<text x="194.6" y="196.9">kicad</text>
<text x="200" y="194.1">Date:</text>
<text x="201.8" y="196.9">7.0.10</text>
<text x="207" y="194.1">2024-01-22</text>
<text x="263" y="194.3">Rev:</text>
<text x="263" y="196.9">Id:</text>
<text x="267.1" y="196.9">1/1</text>
<text x="269.4" y="194.3">1.0</text>
</g>
<g font-size="1.8" fill="#840000">
<text x="35" y="11.9">1</text>
<text x="85" y="11.9">2</text>
<text x="135" y="11.9">3</text>
<text x="185" y="11.9">4</text>
<text x="235" y="11.9">5</text>
<text x="285" y="11.9">6</text>
<text x="10.3" y="35.9">A</text>
<text x="285.3" y="35.9">A</text>
<text x="10.3" y="85.9">B</text>
<text x="285.3" y="85.9">B</text>
<text x="127.3" y="128">R16</text>
<text x="198.4" y="131.8">R21</text>
<text x="10.3" y="135.9">C</text>
<text x="285.3" y="135.9">C</text>
<text x="10.3" y="185.9">D</text>
<text x="285.3" y="185.9">D</text>
<text x="35" y="199.9">1</text>
<text x="85" y="199.9">2</text>
<text x="135" y="199.9">3</text>
<text x="185" y="199.9">4</text>
<text x="235" y="199.9">5</text>
<text x="285" y="199.9">6</text>
</g>
<g font-size="1.8" fill="#006464">
<text x="99.9" y="15.5">+5V</text>
<text x="118.1" y="15.5">+3.3V</text>
<text x="31.7" y="18.1">+3.3V</text>
<text x="35.8" y="23.9">R1</text>
<text x="63.5" y="20.6">+3.3V</text>
<text x="103.1" y="23.9">R3</text>
<text x="123.5" y="23.9">R5</text>
<text x="35.2" y="29.1" transform="rotate(-90 35.2 29.1)">4k7</text>
<text x="77.2" y="29.9">U2</text>
<text x="94.9" y="24.1">R2</text>
<text x="99.9" y="27.9" transform="rotate(-90 99.9 27.9)">1k</text>
<text x="103.7" y="27.9" transform="rotate(-90 103.7 27.9)">1k</text>
<text x="109.7" y="28.4">LD1</text>
<text x="115.2" y="24.1">R4</text>
<text x="120.2" y="27.9" transform="rotate(-90 120.2 27.9)">1k</text>
<text x="124.1" y="27.9" transform="rotate(-90 124.1 27.9)">1k</text>
<text x="50" y="33.9">NRST</text>
<text x="60.6" y="35.6" transform="rotate(-90 60.6 35.6)">VBAT</text>
<text x="63.1" y="34.8" transform="rotate(-90 63.1 34.8)">VDD</text>
<text x="65.6" y="34.8" transform="rotate(-90 65.6 34.8)">VDD</text>
<text x="68.2" y="34.8" transform="rotate(-90 68.2 34.8)">VDD</text>
<text x="70.7" y="34.8" transform="rotate(-90 70.7 34.8)">VDD</text>
<text x="73.3" y="35.9" transform="rotate(-90 73.3 35.9)">VDDA</text>
<text x="75.7" y="33.9">PA0</text>
<text x="108.2" y="30.7">DRIVE0</text>
<text x="14" y="41.5">RESET</text>
<text x="16.5" y="39">SW1</text>
<text x="26.4" y="41.4">100n</text>
<text x="28.7" y="39.1">C1</text>
<text x="50" y="39">BOOT0</text>
<text x="75.7" y="36.4">PA1</text>
<text x="75.7" y="39">PA2</text>
<text x="75.7" y="41.5">PA3</text>
<text x="113.3" y="38.3">DRIVE1</text>
<text x="114.8" y="36">LD2</text>
<text x="75.7" y="44">PA4</text>
<text x="75.7" y="46.6">PA5</text>
<text x="126.6" y="46">+5V</text>
<text x="143.8" y="47.8">LM1117-3.3</text>
<text x="148.5" y="45.5">U1</text>
<text x="167.6" y="46">+3.3V</text>
<text x="75.7" y="49.1">PA6</text>
<text x="75.7" y="51.7">PA7</text>
<text x="145" y="51.7">VI</text>
<text x="152.1" y="51.7">VO</text>
<text x="206.6" y="52.3">+5V</text>
<text x="252.3" y="51.1">+5V</text>
<text x="22.8" y="59.2">C4</text>
<text x="32.4" y="56.1">GND</text>
<text x="74.5" y="59.3">PA10</text>
<text x="75.7" y="54.2">PA8</text>
<text x="75.7" y="56.7">PA9</text>
<text x="120.9" y="59.2">22uf</text>
<text x="122.7" y="56.8">C2</text>
<text x="150.7" y="55.6" transform="rotate(-90 150.7 55.6)">GND</text>
<text x="162.8" y="59.2">22uf</text>
<text x="164.6" y="56.8">C3</text>
<text x="172.9" y="59.2">22uf</text>
<text x="173.5" y="56.8">C12</text>
<text x="213" y="57.1" transform="rotate(-90 213 57.1)">1K</text>
<text x="215.5" y="57.1" transform="rotate(-90 215.5 57.1)">1K</text>
<text x="218" y="57.1" transform="rotate(-90 218 57.1)">1K</text>
<text x="225.7" y="57.1" transform="rotate(-90 225.7 57.1)">1K</text>
<text x="228.2" y="57.1" transform="rotate(-90 228.2 57.1)">1K</text>
<text x="230.7" y="57.1" transform="rotate(-90 230.7 57.1)">1K</text>
<text x="233.3" y="57.1" transform="rotate(-90 233.3 57.1)">1K</text>
<text x="235.8" y="57.1" transform="rotate(-90 235.8 57.1)">1K</text>
<text x="238.4" y="57.1" transform="rotate(-90 238.4 57.1)">1K</text>
<text x="254.6" y="58.6">Conn_02x25_Odd_Even</text>
<text x="264.2" y="56.1">J1</text>
<text x="22.2" y="61.5">22p</text>
<text x="32.9" y="63.1">8MHz</text>
<text x="33" y="60.6">Y1</text>
<text x="74.5" y="61.8">PA11</text>
<text x="74.5" y="64.4">PA12</text>
<text x="213" y="62.2" transform="rotate(-90 213 62.2)">R6</text>
<text x="215.5" y="62.2" transform="rotate(-90 215.5 62.2)">R7</text>
<text x="218" y="62.2" transform="rotate(-90 218 62.2)">R8</text>
<text x="225.7" y="62.2" transform="rotate(-90 225.7 62.2)">R9</text>
<text x="228.2" y="62.2" transform="rotate(-90 228.2 62.2)">R10</text>
<text x="230.7" y="62.2" transform="rotate(-90 230.7 62.2)">R11</text>
<text x="233.3" y="62.2" transform="rotate(-90 233.3 62.2)">R12</text>
<text x="235.8" y="62.2" transform="rotate(-90 235.8 62.2)">R13</text>
<text x="238.4" y="62.2" transform="rotate(-90 238.4 62.2)">R14</text>
<text x="240.9" y="62.2" transform="rotate(-90 240.9 62.2)">R15</text>
<text x="50" y="66.9">PD0</text>
<text x="50" y="72">PD2</text>
<text x="50" y="69.4">PD1</text>
<text x="74.5" y="66.9">PA13</text>
<text x="74.5" y="69.4">PA14</text>
<text x="74.5" y="72">PA15</text>
<text x="148" y="70">GND</text>
<text x="22.8" y="77.3">C5</text>
<text x="50" y="77.1">PC0</text>
<text x="75.5" y="77.1">PB0</text>
<text x="147.3" y="73.9">+3.3V</text>
<text x="22.2" y="79.6">22p</text>
<text x="50" y="82.1">PC2</text>
<text x="50" y="79.6">PC1</text>
<text x="75.5" y="79.6">PB1</text>
<text x="75.5" y="82.1">PB2</text>
<text x="14.6" y="86.5">GND</text>
<text x="26.4" y="87.4">RIGHT</text>
<text x="27.9" y="85.1">S1</text>
<text x="50" y="84.7">PC3</text>
<text x="50" y="87.2">PC4</text>
<text x="50" y="89.8">PC5</text>
<text x="75.5" y="84.7">PB3</text>
<text x="75.5" y="87.2">PB4</text>
<text x="75.5" y="89.8">PB5</text>
<text x="147.7" y="87.3">C6</text>
<text x="147.7" y="89.6">100n</text>
<text x="157.9" y="87.3">C7</text>
<text x="157.9" y="89.6">100n</text>
<text x="168" y="87.3">C8</text>
<text x="168" y="89.6">100n</text>
<text x="178.2" y="87.3">C9</text>
<text x="178.2" y="89.6">100n</text>
<text x="50" y="92.3">PC6</text>
<text x="50" y="94.8">PC7</text>
<text x="75.5" y="92.3">PB6</text>
<text x="75.5" y="94.8">PB7</text>
<text x="27.9" y="99.7">S2</text>
<text x="50" y="97.4">PC8</text>
<text x="50" y="99.9">PC9</text>
<text x="75.5" y="97.4">PB8</text>
<text x="75.5" y="99.9">PB9</text>
<text x="148" y="101.8">GND</text>
<text x="18.4" y="105.6">GND</text>
<text x="27" y="102.1">LEFT</text>
<text x="50" y="102.5">PC10</text>
<text x="50" y="105">PC11</text>
<text x="50" y="107.5">PC12</text>
<text x="74.3" y="102.5">PB10</text>
<text x="74.3" y="105">PB11</text>
<text x="74.3" y="107.5">PB12</text>
<text x="134.6" y="104.4">+3.3V</text>
<text x="50" y="110.1">PC13</text>
<text x="50" y="112.6">PC14</text>
<text x="74.3" y="110.1">PB13</text>
<text x="74.3" y="112.6">PB14</text>
<text x="140.1" y="113.8">47uf</text>
<text x="140.1" y="111.5">C10</text>
<text x="50" y="115.2">PC15</text>
<text x="60.6" y="116.3" transform="rotate(-90 60.6 116.3)">VSS</text>
<text x="63.1" y="116.3" transform="rotate(-90 63.1 116.3)">VSS</text>
<text x="65.6" y="116.3" transform="rotate(-90 65.6 116.3)">VSS</text>
<text x="68.2" y="116.3" transform="rotate(-90 68.2 116.3)">VSS</text>
<text x="70.7" y="116.3" transform="rotate(-90 70.7 116.3)">VSSA</text>
<text x="72.2" y="119.5">AT32F435RGT7</text>
<text x="74.3" y="115.2">PB15</text>
<text x="143.5" y="117.1">+3.3V</text>
<text x="36.2" y="123.4">GND</text>
<text x="124.4" y="123.5">+3.3V</text>
<text x="135.3" y="120.8">GND</text>
<text x="224.8" y="123.5">+3.3V</text>
<text x="133.6" y="128">R17</text>
<text x="195.6" y="127.3">+3.3V</text>
<text x="235" y="130.4">SWD</text>
<text x="246.4" y="129.8">+3.3V</text>
<text x="269.9" y="127.2">GND</text>
<text x="18.7" y="134.9">+5V</text>
<text x="51" y="136.8">74LS07</text>
<text x="52.6" y="134.2">U3B</text>
<text x="62.9" y="132.3">GND</text>
<text x="88.3" y="136.8">U3A</text>
<text x="127.9" y="133.4" transform="rotate(-90 127.9 133.4)">10K</text>
<text x="134.2" y="133.4" transform="rotate(-90 134.2 133.4)">10K</text>
<text x="162.6" y="135.5">P1</text>
<text x="199" y="137.3" transform="rotate(-90 199 137.3)">10K</text>
<text x="235" y="132.9">J2</text>
<text x="247.7" y="136.8">J3</text>
<text x="86.5" y="139.3">74LS07</text>
<text x="162.6" y="138">ST-TF-003A</text>
<text x="225.4" y="139.9">GND</text>
<text x="237.5" y="143.1">R18</text>
<text x="244" y="139.3">BOOT 1/0</text>
<text x="257.8" y="143.1">R19</text>
<text x="21.2" y="148.4" transform="rotate(-90 21.2 148.4)">VCC</text>
<text x="33.4" y="149.6">C11</text>
<text x="209.6" y="146.9">BSS138</text>
<text x="209.6" y="144.4">Q1</text>
<text x="237.5" y="145.6">10K</text>
<text x="257.8" y="145.6">10K</text>
<text x="12.7" y="150.7">U3G</text>
<text x="12.7" y="153.3">74LS07</text>
<text x="33.4" y="151.9">100n</text>
<text x="52.7" y="155.8">U3F</text>
<text x="203.8" y="155.1">GND</text>
<text x="247" y="155.1">GND</text>
<text x="21.2" y="157.7" transform="rotate(-90 21.2 157.7)">GND</text>
<text x="51" y="158.3">74LS07</text>
<text x="86.5" y="159.6">74LS07</text>
<text x="88.2" y="157.1">U3D</text>
<text x="120.6" y="157.8">+3.3V</text>
<text x="144.1" y="156.4">GND</text>
<text x="137.7" y="167.2">VCC</text>
<text x="137.7" y="164.7">SCL</text>
<text x="137.7" y="162.2">SDA</text>
<text x="142.9" y="167.2">OLED-0.91-128x32</text>
<text x="142.9" y="164.7">U4</text>
<text x="18.4" y="169.1">GND</text>
<text x="137.7" y="169.8">GND</text>
<text x="51" y="179.9">74LS07</text>
<text x="52.7" y="177.4">U3E</text>
<text x="80.9" y="178.1">+5V</text>
<text x="88.2" y="178.7">U3C</text>
<text x="132.5" y="174.2">GND</text>
<text x="19.9" y="180.6">+5V</text>
<text x="26.9" y="180.6">PWR_FLAG</text>
<text x="77.5" y="182.5">R20</text>
<text x="77.5" y="185">10K</text>
<text x="86.5" y="181.2">74LS07</text>
<text x="16.8" y="191.9">PWR_FLAG</text>
<text x="29.8" y="191.9">GND</text>
</g>
<g font-size="1.8" fill="#a90000">
<text x="59.4" y="29.9" transform="rotate(-90 59.4 29.9)">1</text>
<text x="47.6" y="32.8">7</text>
<text x="62" y="30.5" transform="rotate(-90 62 30.5)">19</text>
<text x="64.5" y="30.5" transform="rotate(-90 64.5 30.5)">32</text>
<text x="67.1" y="30.5" transform="rotate(-90 67.1 30.5)">48</text>
<text x="69.6" y="30.5" transform="rotate(-90 69.6 30.5)">64</text>
<text x="72.1" y="30.5" transform="rotate(-90 72.1 30.5)">13</text>
<text x="80" y="32.8">14</text>
<text x="80" y="35.3">15</text>
<text x="46.9" y="37.8">60</text>
<text x="80" y="37.8">16</text>
<text x="80" y="40.4">17</text>
<text x="80" y="42.9">20</text>
<text x="80" y="45.5">21</text>
<text x="80" y="48">22</text>
<text x="80" y="50.5">23</text>
<text x="80" y="53.1">41</text>
<text x="142.8" y="50.5">3</text>
<text x="155.5" y="50.5">2</text>
<text x="80" y="55.6">42</text>
<text x="80" y="58.2">43</text>
<text x="149.6" y="57.9" transform="rotate(-90 149.6 57.9)">1</text>
<text x="47.6" y="65.8">5</text>
<text x="80" y="60.7">44</text>
<text x="80" y="63.2">45</text>
<text x="80" y="65.8">46</text>
<text x="260.3" y="60.7">2</text>
<text x="260.3" y="63.2">4</text>
<text x="260.3" y="65.8">6</text>
<text x="269.2" y="60.7">1</text>
<text x="269.2" y="63.2">3</text>
<text x="269.2" y="65.8">5</text>
<text x="29.1" y="68.3">2</text>
<text x="34" y="66.1" transform="rotate(-90 34 66.1)">3</text>
<text x="38" y="68.3">4</text>
<text x="46.9" y="70.9">54</text>
<text x="47.6" y="68.3">6</text>
<text x="80" y="68.3">49</text>
<text x="80" y="70.9">50</text>
<text x="259.7" y="70.9">10</text>
<text x="260.3" y="68.3">8</text>
<text x="269.2" y="68.3">7</text>
<text x="269.2" y="70.9">9</text>
<text x="34" y="72.5" transform="rotate(-90 34 72.5)">1</text>
<text x="47.6" y="75.9">8</text>
<text x="80" y="75.9">26</text>
<text x="259.7" y="73.4">12</text>
<text x="259.7" y="75.9">14</text>
<text x="268.6" y="73.4">11</text>
<text x="268.6" y="75.9">13</text>
<text x="46.9" y="81">10</text>
<text x="46.9" y="83.6">11</text>
<text x="47.6" y="78.5">9</text>
<text x="80" y="78.5">27</text>
<text x="80" y="81">28</text>
<text x="80" y="83.6">55</text>
<text x="259.7" y="78.5">16</text>
<text x="259.7" y="81">18</text>
<text x="259.7" y="83.6">20</text>
<text x="268.6" y="78.5">15</text>
<text x="268.6" y="81">17</text>
<text x="268.6" y="83.6">19</text>
<text x="46.9" y="86.1">24</text>
<text x="46.9" y="88.6">25</text>
<text x="80" y="86.1">56</text>
<text x="80" y="88.6">57</text>
<text x="259.7" y="86.1">22</text>
<text x="259.7" y="88.6">24</text>
<text x="268.6" y="86.1">21</text>
<text x="268.6" y="88.6">23</text>
<text x="46.9" y="91.2">37</text>
<text x="46.9" y="93.7">38</text>
<text x="80" y="91.2">58</text>
<text x="80" y="93.7">59</text>
<text x="259.7" y="91.2">26</text>
<text x="259.7" y="93.7">28</text>
<text x="268.6" y="91.2">25</text>
<text x="268.6" y="93.7">27</text>
<text x="46.9" y="96.3">39</text>
<text x="46.9" y="101.3">51</text>
<text x="80" y="101.3">29</text>
<text x="80" y="96.3">61</text>
<text x="80" y="98.8">62</text>
<text x="259.7" y="96.3">30</text>
<text x="259.7" y="98.8">32</text>
<text x="259.7" y="101.3">34</text>
<text x="268.6" y="96.3">29</text>
<text x="268.6" y="98.8">31</text>
<text x="268.6" y="101.3">33</text>
<text x="46.9" y="103.9">52</text>
<text x="46.9" y="106.4">53</text>
<text x="80" y="103.9">30</text>
<text x="80" y="106.4">33</text>
<text x="259.7" y="103.9">36</text>
<text x="259.7" y="106.4">38</text>
<text x="268.6" y="103.9">35</text>
<text x="268.6" y="106.4">37</text>
<text x="47.6" y="109">2</text>
<text x="47.6" y="111.5">3</text>
<text x="80" y="109">34</text>
<text x="80" y="111.5">35</text>
<text x="259.7" y="109">40</text>
<text x="259.7" y="111.5">42</text>
<text x="268.6" y="109">39</text>
<text x="268.6" y="111.5">41</text>
<text x="47.6" y="114">4</text>
<text x="59.4" y="119.4" transform="rotate(-90 59.4 119.4)">18</text>
<text x="62" y="119.4" transform="rotate(-90 62 119.4)">31</text>
<text x="64.5" y="119.4" transform="rotate(-90 64.5 119.4)">47</text>
<text x="67.1" y="119.4" transform="rotate(-90 67.1 119.4)">63</text>
<text x="69.6" y="119.4" transform="rotate(-90 69.6 119.4)">12</text>
<text x="80" y="114">36</text>
<text x="259.7" y="114">44</text>
<text x="259.7" y="116.6">46</text>
<text x="259.7" y="119.1">48</text>
<text x="268.6" y="114">43</text>
<text x="268.6" y="116.6">45</text>
<text x="268.6" y="119.1">47</text>
<text x="259.7" y="121.7">50</text>
<text x="268.6" y="121.7">49</text>
<text x="228.5" y="131.8">2</text>
<text x="228.5" y="129.3">3</text>
<text x="228.5" y="126.7">4</text>
<text x="228.5" y="134.4">1</text>
<text x="20.1" y="142.3" transform="rotate(-90 20.1 142.3)">14</text>
<text x="59.6" y="142">4</text>
<text x="205.5" y="141.7" transform="rotate(-90 205.5 141.7)">3</text>
<text x="243.8" y="142">1</text>
<text x="252.7" y="142">2</text>
<text x="95.2" y="144.5">2</text>
<text x="198.7" y="144.5">1</text>
<text x="205.5" y="149.3" transform="rotate(-90 205.5 149.3)">2</text>
<text x="243.8" y="144.5">3</text>
<text x="243.8" y="147.1">5</text>
<text x="252.7" y="144.5">4</text>
<text x="252.7" y="147.1">6</text>
<text x="20.1" y="162" transform="rotate(-90 20.1 162)">7</text>
<text x="135.2" y="161">4</text>
<text x="59" y="163.6">12</text>
<text x="95.2" y="164.8">8</text>
<text x="135.2" y="166.1">2</text>
<text x="135.2" y="163.6">3</text>
<text x="135.2" y="168.7">1</text>
<text x="59" y="185.2">10</text>
<text x="83.7" y="186.4">5</text>
<text x="95.2" y="186.4">6</text>
</g>
<g font-size="1.8" fill="#0f0f0f">
<text x="40.6" y="32.8">nrst</text>
<text x="93.6" y="35.3">~{step}</text>
<text x="40.6" y="37.8">boot0</text>
<text x="94" y="40.4">~{sel1}</text>
<text x="94.6" y="37.8">jb</text>
<text x="88.3" y="50.5">~{rdata_3v3}</text>
<text x="92.1" y="53.1">~{wdata}</text>
<text x="94.5" y="58.2">rx</text>
<text x="94.6" y="55.6">tx</text>
<text x="91.1" y="65.8">swdio</text>
<text x="91.4" y="60.7">usb-</text>
<text x="91.4" y="63.2">usb+</text>
<text x="91.2" y="68.3">swclk</text>
<text x="92.1" y="70.9">~{mtron}</text>
<text x="95" y="75.9">dir</text>
<text x="190.5" y="73.4">~{dskchg}</text>
<text x="190.5" y="75.9">~{side}</text>
<text x="90.3" y="83.6">~{rdy_3v3}</text>
<text x="90.9" y="81">boot1</text>
<text x="95.9" y="78.5">jc</text>
<text x="190.5" y="78.5">~{inuse}</text>
<text x="190.5" y="83.6">~{index}</text>
<text x="190.5" y="81">~{mtron}</text>
<text x="88.1" y="88.6">~{wprot_3v3}</text>
<text x="190.5" y="86.1">~{rdy}</text>
<text x="89.5" y="91.2">~{trk0_3v3}</text>
<text x="190.5" y="93.7">~{sel1}</text>
<text x="190.5" y="91.2">~{sel0}</text>
<text x="38.1" y="101.3">enc_dt</text>
<text x="44.5" y="98.8">cd 40</text>
<text x="88.2" y="96.3">~{index_3v3}</text>
<text x="89.9" y="101.3">disp_clk</text>
<text x="92.1" y="98.8">~{wgate}</text>
<text x="190.5" y="101.3">dir</text>
<text x="190.5" y="96.3">~{sel2}</text>
<text x="190.5" y="98.8">~{sel3}</text>
<text x="38.1" y="103.9">enc_clk</text>
<text x="89.8" y="103.9">disp_dio</text>
<text x="91.7" y="106.4">spi_cs</text>
<text x="190.5" y="106.4">~{wdata}</text>
<text x="190.5" y="103.9">~{step}</text>
<text x="91.1" y="109">spi_clk</text>
<text x="91.5" y="111.5">spi_do</text>
<text x="190.5" y="109">~{wgate}</text>
<text x="190.5" y="111.5">~{trk0}</text>
<text x="92.1" y="114">spi_di</text>
<text x="190.5" y="114">~{wprot}</text>
<text x="190.5" y="116.6">~{rdata}</text>
<text x="136.5" y="125.5">cd_socket</text>
<text x="139.3" y="128">spi_clk</text>
<text x="221.9" y="129.3">swdio</text>
<text x="222" y="131.8">swclk</text>
<text x="139.8" y="135.6">spi_do</text>
<text x="140.3" y="133.1">spi_di</text>
<text x="37.4" y="142">~{index_3v3} 3</text>
<text x="62.2" y="142">~{index}</text>
<text x="140" y="143.2">spi_cs</text>
<text x="210.8" y="139.4">cd</text>
<text x="75.1" y="144.5">~{rdy_3v3}1</text>
<text x="97.8" y="144.5">~{rdy}</text>
<text x="187.3" y="144.5">cd_socket</text>
<text x="229.4" y="144.5">boot0</text>
<text x="262.9" y="144.5">boot1</text>
<text x="126.6" y="161">disp_dio</text>
<text x="38.7" y="163.6">~{trk0_3v3}13</text>
<text x="62.2" y="163.6">~{trk0}</text>
<text x="73" y="164.8">~{rdata_3v3} 9</text>
<text x="97.8" y="164.8">~{rdata}</text>
<text x="126.7" y="163.6">disp_clk</text>
<text x="37.3" y="185.2">~{wprot_3v3}11</text>
<text x="62.2" y="185.2">~{wprot}</text>
</g>
<text font-size="1.8" fill="#009600" x="94" y="32.8">~{sel0}</text>
<g font-size="1.8" fill="#000084">
<text x="93.7" y="86.1">~{side}</text>
<text x="38.1" y="91.2">ja</text>
<text x="86.6" y="93.7">~{dskchg_3v3}</text>
</g>
<g font-size="1.8" fill="#0000c2">
<text x="45.9" y="119.1">ENHANCED</text>
<text x="47.2" y="125.2">SUPPORT</text>
<text x="49.2" y="121.1">GOTEK,</text>
<text x="53.3" y="123.2">SD</text>
<text x="182.6" y="150">CD is</text>
<text x="189.1" y="150">floating</text>
<text x="182.6" y="152">with</text>
<text x="182.6" y="154.1">GND when</text>
<text x="187.5" y="152">no</text>
<text x="191" y="152">card,</text>
<text x="182.6" y="156.1">inserted,</text>
<text x="182.6" y="158.2">invert</text>
<text x="182.6" y="160.2">FlashFloppy.</text>
<text x="189.1" y="158.2">for</text>
<text x="192" y="156.1">need</text>
<text x="197.6" y="156.1">to</text>
</g>
<g font-size="1.4" fill="#a90000">
<text x="148" y="120.4">4</text>
<text x="148" y="125.5">9</text>
<text x="148" y="128">5</text>
<text x="148" y="133.1">3</text>
<text x="148" y="135.6">7</text>
<text x="148" y="140.7">1</text>
<text x="148" y="143.3">2</text>
<text x="148" y="138.2">8</text>
<text x="148" y="148.3">6</text>
<text x="147.5" y="150.9">G2</text>
<text x="148.6" y="150.9">4</text>
<text x="148.6" y="150.9">1</text>
</g>
<g font-size="1.4" fill="#006464">
<text x="152.1" y="121.4">VDD</text>
<text x="152.1" y="129">CLK</text>
<text x="152.1" y="126.5">CD</text>
<text x="152.1" y="134.1">CMD</text>
<text x="152.1" y="136.6">DAT0</text>
<text x="152.1" y="141.7">DAT2</text>
<text x="152.1" y="139.2">DAT1</text>
<text x="152.1" y="144.2">DAT3</text>
<text x="152.1" y="149.3">VSS</text>
<text x="152.1" y="151.9">GND</text>
</g>
</svg>
